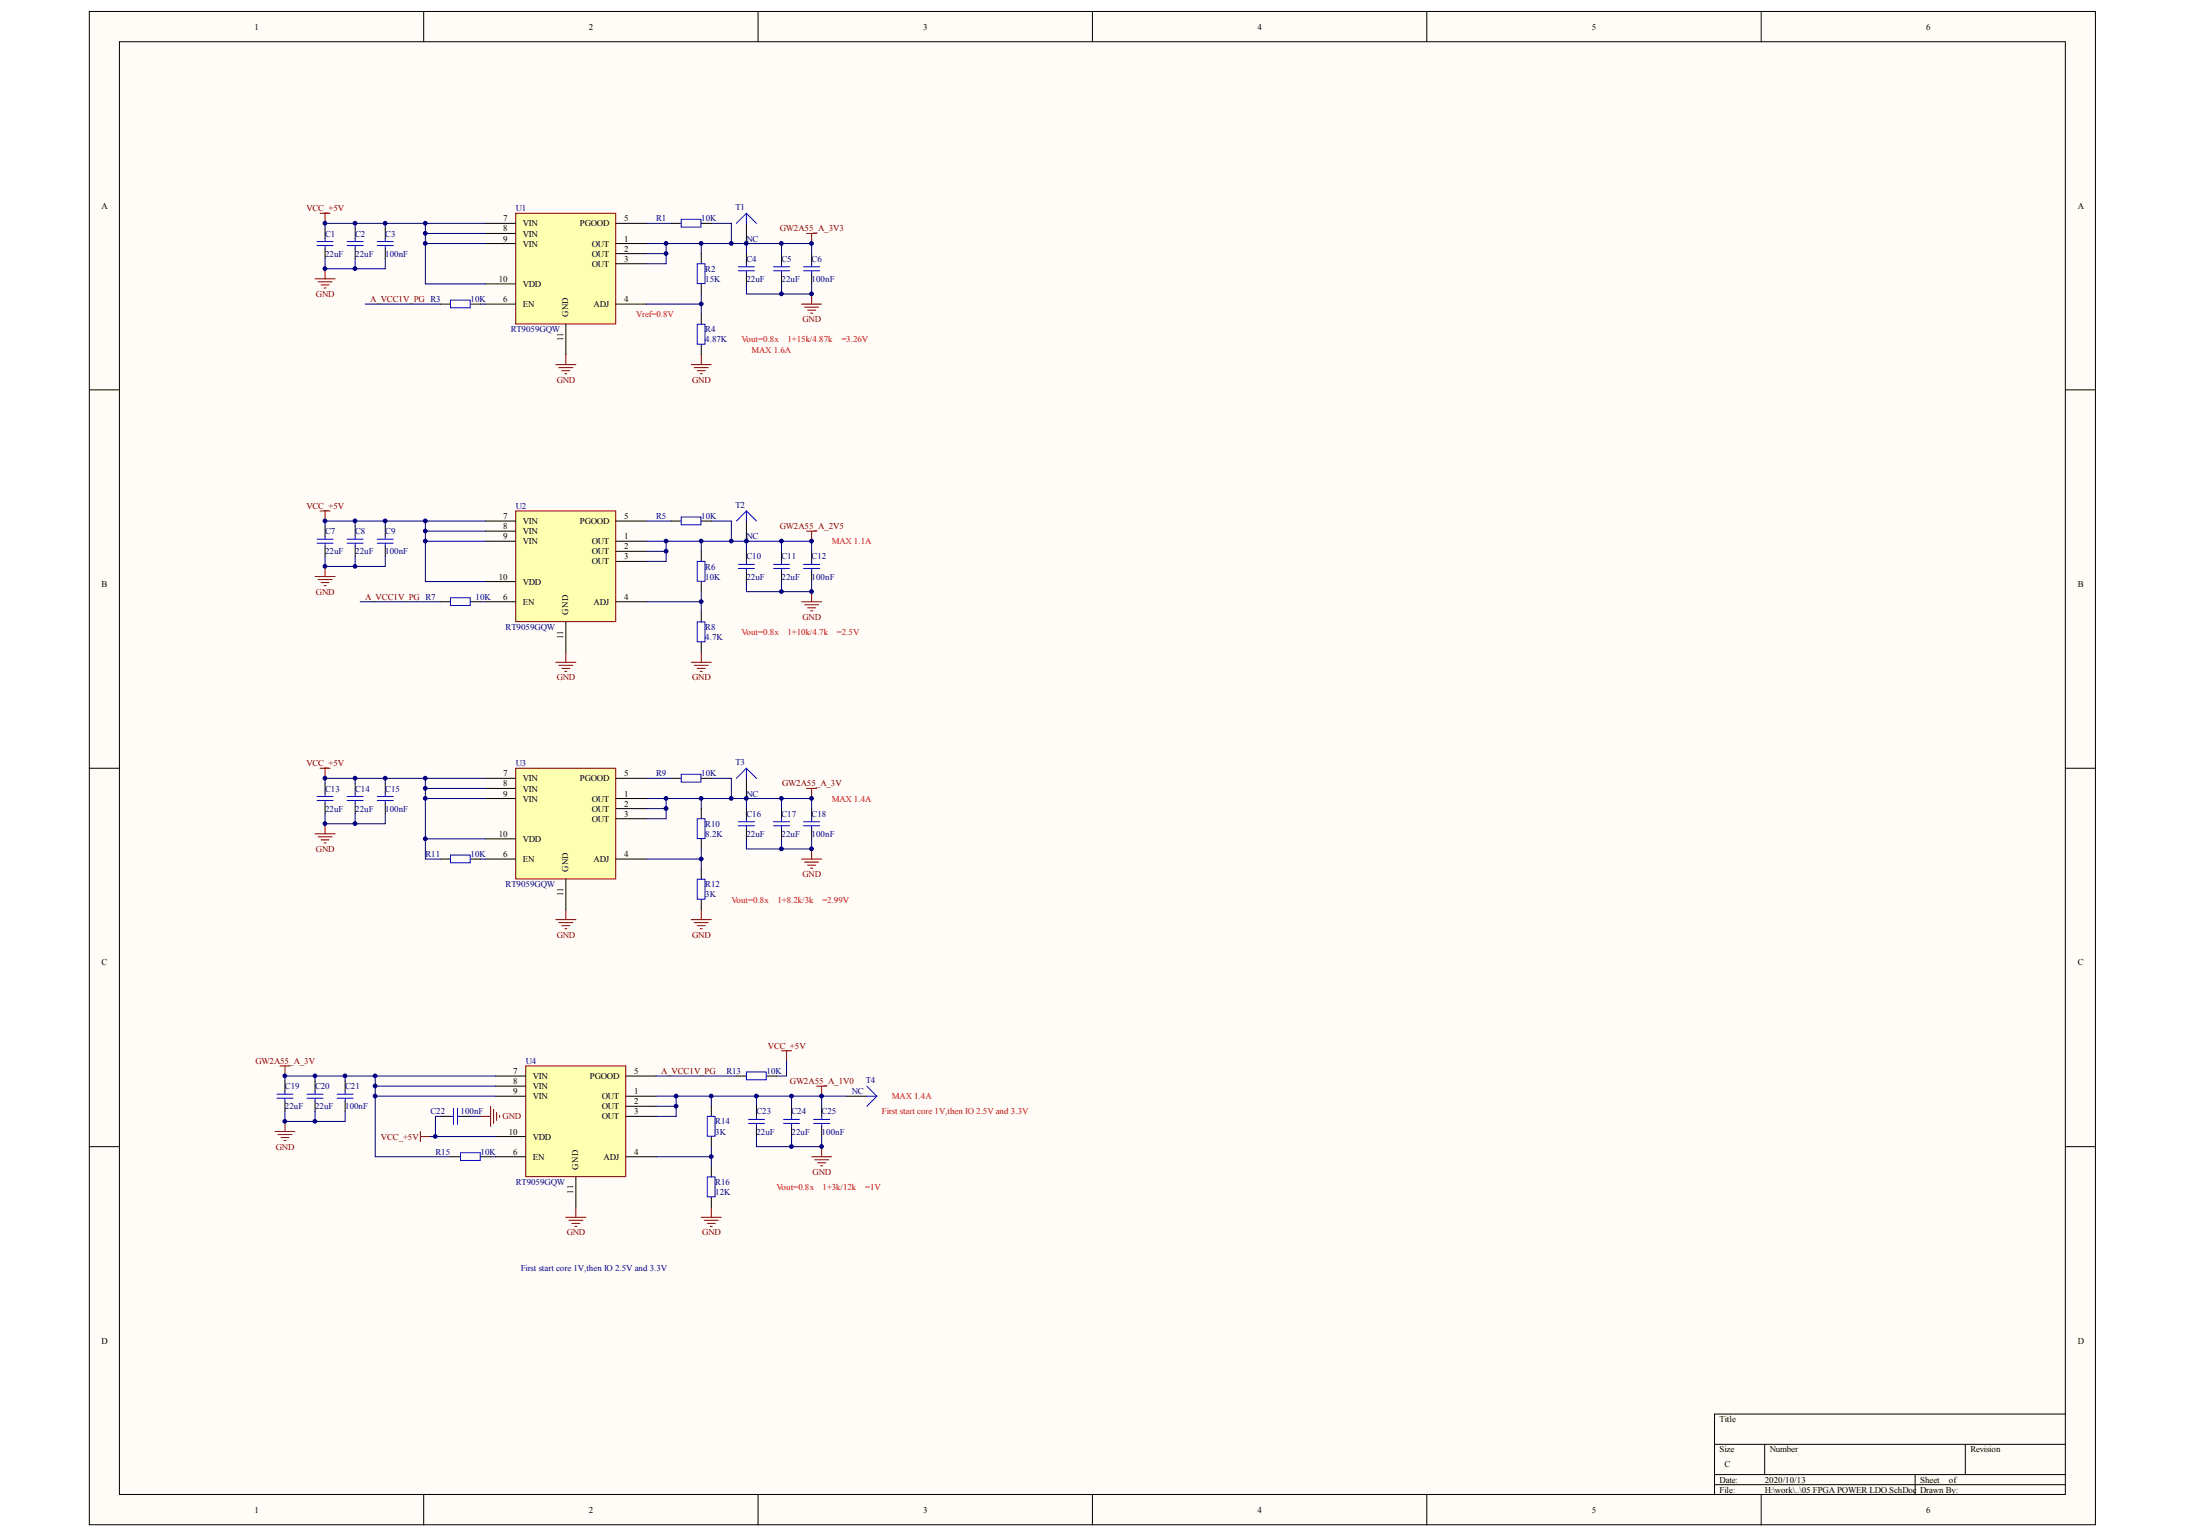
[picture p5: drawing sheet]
<svg xmlns="http://www.w3.org/2000/svg" width="289mm" height="202mm" viewBox="0 0 289 202" stroke-linecap="round" stroke-linejoin="round" font-family="sans-serif">
<g fill="#fffcf8" stroke="#000" stroke-width=".13">
<path d="M11.7 1.5h263.5v198.6h-263.5z"/>
<path d="M15.7 5.5h255.5v190.7h-255.5z"/>
</g>
<g fill="none" stroke="#000" stroke-width=".13">
<path d="M55.6 1.5v4M99.6 1.5v4M143.5 1.5v4M187.4 1.5v4M231.3 1.5v4M42.7 30v1.3M42.7 32.6v1.4M46.6 30v1.3M46.6 32.6v1.4M50.6 30v1.3M50.6 32.6v1.4M98 33.3v1.3"/>
<path d="M98 35.9v1.4M102.6 33.3v1.3M102.6 35.9v1.4M106.6 33.3v1.3M106.6 35.9v1.4M11.7 51.2h4M271.3 51.2h3.9M11.7 100.8h4M271.3 100.8h3.9M11.7 150.5h4M271.3 150.5h3.9M55.6 196.2v4"/>
<path d="M99.6 196.2v4M143.5 196.2v4M187.4 196.2v4M225.2 189.6h46.1M225.2 193.6h46.1M225.2 194.9h46.1M231.3 196.2v4M231.8 189.6v4M251.5 193.6v2.6M258.1 189.6v4M271.3 185.6h-46.1v10.6"/>
</g>
<g fill="none" stroke="#800000" stroke-width=".13">
<path d="M41.4 36.6h2.6M41.8 37h1.8M42 28h1.4M42.2 37.4h1M42.6 37.8h.2M42.7 28v1.3M42.7 35.3v1.3M105.3 39.9h2.6M105.9 30.6h1.3M106.6 30.6v1.4M106.6 38.6v1.3M73 47.9h2.6"/>
<path d="M73.4 48.3h1.8M73.8 48.7h1M74.2 49.1h.2M74.3 46.5v1.4M90.8 47.9h2.6M91.2 48.3h1.8M91.6 48.7h1M92 49.1h.2M92.1 46.5v1.4M105.7 40.3h1.8M106.1 40.7h1M106.5 41.1h.2"/>
</g>
<g fill="none" stroke="#000080" stroke-width=".13">
<path d="M46.6 34v1.3M46.6 29.3h17.2M48 39.9h9.8M50.6 29.3v.7M55.9 29.3v8h7.9M55.9 32h7.9M55.9 30.6h7.9M63.1 39.9h.7M84.9 29.3h3.2M87.5 32v1.3M92.1 32v1.3M92.1 39.9v1.3"/>
<path d="M93.4 29.3h2.7v2.7M98 32v1.3M102.6 32v1.3M102.6 37.3v1.3"/>
</g>
<g fill="none" stroke="#00f" stroke-width=".13">
<path d="M41.6 31.7h2.1M41.6 32.2h2.1M42.7 31.3v.4M42.7 32.2v.4M45.6 31.7h2.1M45.6 32.2h2.1M46.6 31.3v.4M46.6 32.2v.4M49.5 31.7h2.2M49.5 32.2h2.2M50.6 31.3v.4M50.6 32.2v.4"/>
<path d="M97 35h2.1M97 35.5h2.1M98 34.6v.4M98 35.5v.4M101.6 35h2.1M101.6 35.5h2.1M102.6 34.6v.4M102.6 35.5v.4M105.5 35h2.1M105.5 35.5h2.1M106.6 34.6v.4M106.6 35.5v.4"/>
</g>
<path d="M67.7 28h13.2v14.5h-13.2z" fill="#ffffb0" stroke="#800000" stroke-width=".13"/>
<g fill="none" stroke="#000" stroke-width=".13">
<path d="M57.8 39.9h1.4M61.8 39.9h1.3M63.8 39.9h3.9M63.8 29.3h3.9M63.8 37.3h3.9M63.8 32h3.9M63.8 30.6h3.9M80.9 39.9h4M80.9 29.3h4M80.9 32h4M80.9 33.3h4M80.9 34.6h4"/>
<path d="M88.1 29.3h1.4M92.1 29.3h1.3M92.1 33.3v1.3M92.1 37.3v1.3M74.3 42.6v3.9M92.1 41.2v1.4M92.1 45.2v1.3M42.7 69.1v1.3M42.7 71.7v1.3M46.6 69.1v1.3M46.6 71.7v1.3M50.6 69.1v1.3"/>
<path d="M50.6 71.7v1.3M98 72.4v1.3M98 75v1.3M102.6 72.4v1.3M102.6 75v1.3M106.6 72.4v1.3M106.6 75v1.3"/>
</g>
<g fill="none" stroke="#00f" stroke-width=".13">
<path d="M59.2 39.4h2.6v1h-2.6zM89.5 28.8h2.6v1h-2.6zM91.6 34.6h1v2.6h-1zM91.6 42.6h1v2.6h-1zM41.6 70.8h2.1M41.6 71.3h2.1M42.7 70.4v.4M42.7 71.3v.4M45.6 70.8h2.1M45.6 71.3h2.1M46.6 70.4v.4M46.6 71.3v.4"/>
<path d="M49.5 70.8h2.2M49.5 71.3h2.2M50.6 70.4v.4M50.6 71.3v.4M97 74.1h2.1M97 74.6h2.1M98 73.7v.4M98 74.6v.4M101.6 74.1h2.1M101.6 74.6h2.1M102.6 73.7v.4M102.6 74.6v.4"/>
<path d="M105.5 74.1h2.1M105.5 74.6h2.1M106.6 73.7v.4M106.6 74.6v.4"/>
</g>
<g fill="none" stroke="#800000" stroke-width=".13">
<path d="M41.4 75.7h2.6M41.8 76.1h1.8M42 67.1h1.4M42.2 76.5h1M42.6 76.9h.2M42.7 67.1v1.3M42.7 74.4v1.3M105.3 79h2.6M105.7 79.4h1.8M105.9 69.7h1.3M106.1 79.8h1M106.6 69.7v1.3"/>
<path d="M106.6 77.7v1.3M73 86.9h2.6M73.4 87.3h1.8M73.8 87.7h1M74.2 88.1h.2M74.3 85.6v1.3M90.8 86.9h2.6M91.2 87.3h1.8M91.6 87.7h1M92 88.1h.2M92.1 85.6v1.3M106.5 80.2h.2"/>
</g>
<g fill="none" stroke="#000080" stroke-width=".13">
<path d="M46.6 73v1.4M46.6 68.4h17.2M47.3 79h10.5M50.6 68.4v.7M55.9 68.4v7.9h7.9M55.9 71h7.9M55.9 69.7h7.9M63.1 79h.7M84.9 68.4h3.2M87.5 71v1.4M92.1 71v1.4M92.1 79v1.3"/>
<path d="M93.4 68.4h2.7v2.6M98 71v1.4M102.6 71v1.4M102.6 76.3v1.4"/>
</g>
<path d="M67.7 67.1h13.2v14.5h-13.2z" fill="#ffffb0" stroke="#800000" stroke-width=".13"/>
<g fill="none" stroke="#000" stroke-width=".13">
<path d="M57.8 79h1.4M61.8 79h1.3M63.8 79h3.9M63.8 68.4h3.9M63.8 76.3h3.9M63.8 71h3.9M63.8 69.7h3.9M80.9 79h4M80.9 68.4h4M80.9 71h4M80.9 72.4h4M80.9 73.7h4"/>
<path d="M88.1 68.4h1.4M92.1 68.4h1.3M92.1 72.4v1.3M92.1 76.3v1.4M74.3 81.6v4M92.1 80.3v1.3M92.1 84.3v1.3M42.7 102.8v1.4M42.7 105.5v1.3M46.6 102.8v1.4M46.6 105.5v1.3M50.6 102.8v1.4"/>
<path d="M50.6 105.5v1.3M98 106.1v1.4M98 108.8v1.3M102.6 106.1v1.4M102.6 108.8v1.3M106.6 106.1v1.4M106.6 108.8v1.3"/>
</g>
<g fill="none" stroke="#00f" stroke-width=".13">
<path d="M59.2 78.5h2.6v1h-2.6zM89.5 67.9h2.6v1h-2.6zM91.6 73.7h1v2.6h-1zM91.6 81.6h1v2.6h-1zM41.6 104.6h2.1M41.6 105.1h2.1M42.7 104.2v.4M42.7 105.1v.4M45.6 104.6h2.1M45.6 105.1h2.1M46.6 104.2v.4M46.6 105.1v.4"/>
<path d="M49.5 104.6h2.2M49.5 105.1h2.2M50.6 104.2v.4M50.6 105.1v.4M97 107.9h2.1M97 108.4h2.1M98 107.5v.4M98 108.4v.4M101.6 107.9h2.1M101.6 108.4h2.1M102.6 107.5v.4M102.6 108.4v.4"/>
<path d="M105.5 107.9h2.1M105.5 108.4h2.1M106.6 107.5v.4M106.6 108.4v.4"/>
</g>
<g fill="none" stroke="#800000" stroke-width=".13">
<path d="M41.4 109.5h2.6M41.8 109.8h1.8M42 100.8h1.4M42.2 110.2h1M42.6 110.6h.2M42.7 100.8v1.4M42.7 108.1v1.4M74.3 119.4v1.3M92.1 119.4v1.3M105.3 112.8h2.6M105.7 113.2h1.8M105.9 103.5h1.3"/>
<path d="M106.1 113.6h1M106.5 114h.2M106.6 103.5v1.3M106.6 111.4v1.4M73 120.7h2.6M73.4 121.1h1.8M73.8 121.5h1M74.2 121.9h.2M90.8 120.7h2.6M91.2 121.1h1.8M91.6 121.5h1M92 121.9h.2"/>
</g>
<g fill="none" stroke="#000080" stroke-width=".13">
<path d="M46.6 106.8v1.3M46.6 102.2h17.2M50.6 102.2v.6M55.9 104.8h7.9M55.9 103.5h7.9M55.9 102.2v7.9M63.1 112.8h.7M84.9 102.2h3.2M87.5 104.8v1.3M92.1 104.8v1.3M92.1 112.8v1.3M93.4 102.2h2.7v2.6"/>
<path d="M98 104.8v1.3M102.6 104.8v1.3M102.6 110.1v1.3"/>
</g>
<path d="M67.7 100.8h13.2v14.6h-13.2z" fill="#ffffb0" stroke="#800000" stroke-width=".13"/>
<g fill="none" stroke="#000" stroke-width=".13">
<path d="M57.8 112.8h1.4M61.8 112.8h1.3M63.8 112.8h3.9M63.8 102.2h3.9M63.8 110.1h3.9M63.8 104.8h3.9M63.8 103.5h3.9M74.3 115.4v4M80.9 112.8h4M80.9 102.2h4M80.9 104.8h4M80.9 106.1h4"/>
<path d="M80.9 107.5h4M88.1 102.2h1.4M92.1 102.2h1.3M92.1 106.1v1.4M92.1 110.1v1.3M92.1 114.1v1.3M92.1 118.1v1.3M37.4 141.9v1.3M37.4 144.6v1.3M41.4 141.9v1.3M41.4 144.6v1.3M45.3 141.9v1.3"/>
<path d="M45.3 144.6v1.3M57.8 146.5h1.4M60.5 146.5h1.3M99.3 145.2v1.3M99.3 147.9v1.3M104 145.2v1.3M104 147.9v1.3M107.9 145.2v1.3M107.9 147.9v1.3"/>
</g>
<g fill="none" stroke="#00f" stroke-width=".13">
<path d="M59.2 112.2h2.6v1.1h-2.6zM89.5 101.6h2.6v1.1h-2.6zM91.6 115.4h1v2.6h-1zM91.6 107.5h1v2.6h-1zM36.4 143.6h2.1M36.4 144.2h2.1M37.4 143.2v.4M37.4 144.2v.4M40.3 143.6h2.1M40.3 144.2h2.1M41.4 143.2v.4M41.4 144.2v.4"/>
<path d="M44.3 143.6h2.1M44.3 144.2h2.1M45.3 143.2v.4M45.3 144.2v.4M59.2 146.5h.4M59.6 145.5v2.1M60.1 145.5v2.1M60.1 146.5h.4M98.3 146.9h2.1M98.3 147.5h2.1M99.3 146.5v.4M99.3 147.5v.4"/>
<path d="M102.9 146.9h2.1M102.9 147.5h2.1M104 146.5v.4M104 147.5v.4M106.9 146.9h2.1M106.9 147.5h2.1M107.9 146.5v.4M107.9 147.5v.4"/>
</g>
<g fill="none" stroke="#000080" stroke-width=".13">
<path d="M103.3 139.3v1.9h-1.3M41.4 145.9v1.3M45.3 141.2v.7M49.3 141.2v10.6h9.9M49.3 143.9h15.8M49.3 142.6h15.8M56.5 149.2h8.6M57.8 146.5h-.6v2.7M61.8 146.5h1.3M64.4 151.8h.7M86.2 141.2h10.5M88.8 143.9v1.3"/>
<path d="M93.4 143.9v1.3M93.4 151.8v1.4M99.3 143.9v1.3M104 143.9v1.3M104 149.2v1.3"/>
</g>
<g fill="none" stroke="#800000" stroke-width=".13">
<path d="M102.6 137.9h1.4M103.3 137.9v1.4M36.1 148.5h2.6M36.5 148.9h1.8M36.9 149.3h1M37.3 149.7h.3M37.4 147.2v1.3M55.2 148.5v1.3M55.2 149.2h1.3M63.1 146.5h1.3M64.4 145.2v2.7M64.8 145.6v1.9"/>
<path d="M65.2 146v1.1M65.6 146.4v.3M74.3 159.8h2.6M75.6 158.5v1.3M92.1 159.8h2.6M93.4 158.5v1.3M106.6 151.8h2.6M107 152.2h1.8M107.2 142.6h1.4M107.4 152.6h1M107.8 153h.2M107.9 142.6v1.3"/>
<path d="M107.9 150.5v1.3M74.7 160.2h1.9M75.1 160.6h1.1M75.5 161h.3M92.5 160.2h1.8M92.9 160.6h1M93.3 161h.2"/>
</g>
<path d="M69 139.9h13.2v14.5h-13.2z" fill="#ffffb0" stroke="#800000" stroke-width=".13"/>
<g fill="none" stroke="#000" stroke-width=".13">
<path d="M98 29.3v2.7M98 68.4v2.6M98 102.2v2.6M59.2 151.8h1.3M63.1 151.8h1.3M65.1 151.8h3.9M65.1 141.2h3.9M65.1 149.2h3.9M65.1 143.9h3.9M65.1 142.6h3.9M75.6 154.5v4M82.2 151.8h4"/>
<path d="M82.2 141.2h4M82.2 143.9h4M82.2 145.2h4M82.2 146.5h4M93.4 145.2v1.3M93.4 149.2v1.3M93.4 153.2v1.3M93.4 157.1v1.4M96.7 141.2h1.3M100.7 141.2h1.3M111.2 143.9h2.6"/>
</g>
<g fill="none" stroke="#00f" stroke-width=".13">
<path d="M98 28v1.3M98 28l1.3 1.3M98 28l-1.3 1.3M98 67.1v1.3M98 67.1l1.3 1.3M98 67.1l-1.3 1.3M98 100.8v1.4M98 100.8l1.3 1.4M98 100.8l-1.3 1.4M60.5 151.3h2.6v1h-2.6zM92.9 146.5h1v2.6h-1zM92.9 154.5h1v2.6h-1z"/>
<path d="M98 140.7h2.6v1h-2.6zM113.8 143.9h1.4M113.8 142.6l1.4 1.3M115.2 143.9l-1.4 1.3"/>
</g>
<path d="M36.8 139.9h1.3M37.4 139.9v1.3" fill="none" stroke="#800000" stroke-width=".13"/>
<g fill="none" stroke="#000080" stroke-width=".13">
<path d="M42.7 34v1.3h7.9v-1.3M42.7 30v-.7h3.9v.7M84.9 33.3h2.6v1.3h-2.6M84.9 32h21.7v1.3M92.1 38.6v1.3h-7.2M98 37.3v1.3h8.6v-1.3M42.7 73v1.4h7.9v-1.4M42.7 69.1v-.7h3.9v.7M84.9 72.4h2.6v1.3h-2.6M84.9 71h21.7v1.4M92.1 77.7v1.3h-7.2M98 76.3v1.4h8.6v-1.4"/>
<path d="M42.7 106.8v1.3h7.9v-1.3M42.7 102.8v-.6h3.9v.6M63.8 110.1h-7.9v2.7h1.9M84.9 106.1h2.6v1.4h-2.6M84.9 104.8h21.7v1.3M92.1 111.4v1.4h-7.2M98 110.1v1.3h8.6v-1.3M37.4 145.9v1.3h7.9v-1.3M41.4 141.2v.7M65.1 141.2h-27.7v.7M86.2 145.2h2.6v1.3h-2.6M86.2 143.9h25"/>
<path d="M93.4 150.5v1.3h-7.2M99.3 149.2v1.3h8.6v-1.3M107.9 143.9v1.3"/>
</g>
<g fill="#000080" stroke="#000080" stroke-width=".13">
<circle cx="37.4" cy="147.2" r=".24"/>
<circle cx="37.4" cy="141.2" r=".24"/>
<circle cx="41.4" cy="147.2" r=".24"/>
<circle cx="41.4" cy="141.2" r=".24"/>
<circle cx="42.7" cy="108.1" r=".24"/>
<circle cx="42.7" cy="102.1" r=".24"/>
<circle cx="42.7" cy="74.3" r=".24"/>
<circle cx="42.7" cy="68.4" r=".24"/>
<circle cx="42.7" cy="35.3" r=".24"/>
<circle cx="42.7" cy="29.3" r=".24"/>
<circle cx="45.3" cy="141.2" r=".24"/>
<circle cx="46.6" cy="108.1" r=".24"/>
<circle cx="46.6" cy="102.1" r=".24"/>
<circle cx="46.6" cy="74.3" r=".24"/>
<circle cx="46.6" cy="68.4" r=".24"/>
<circle cx="46.6" cy="35.3" r=".24"/>
<circle cx="46.6" cy="29.3" r=".24"/>
<circle cx="49.3" cy="143.9" r=".24"/>
<circle cx="49.3" cy="142.5" r=".24"/>
<circle cx="49.3" cy="141.2" r=".24"/>
<circle cx="50.6" cy="102.1" r=".24"/>
<circle cx="50.6" cy="68.4" r=".24"/>
<circle cx="50.6" cy="29.3" r=".24"/>
<circle cx="55.8" cy="110.1" r=".24"/>
<circle cx="55.8" cy="104.8" r=".24"/>
<circle cx="55.8" cy="103.5" r=".24"/>
<circle cx="55.8" cy="102.1" r=".24"/>
<circle cx="55.8" cy="71" r=".24"/>
<circle cx="55.8" cy="69.7" r=".24"/>
<circle cx="55.8" cy="68.4" r=".24"/>
<circle cx="55.8" cy="31.9" r=".24"/>
<circle cx="55.8" cy="30.6" r=".24"/>
<circle cx="55.8" cy="29.3" r=".24"/>
<circle cx="57.2" cy="149.2" r=".24"/>
<circle cx="87.5" cy="106.1" r=".24"/>
<circle cx="87.5" cy="104.8" r=".24"/>
<circle cx="87.5" cy="72.3" r=".24"/>
<circle cx="87.5" cy="71" r=".24"/>
<circle cx="87.5" cy="33.3" r=".24"/>
<circle cx="87.5" cy="31.9" r=".24"/>
<circle cx="88.8" cy="145.2" r=".24"/>
<circle cx="88.8" cy="143.9" r=".24"/>
<circle cx="92.1" cy="112.7" r=".24"/>
<circle cx="92.1" cy="104.8" r=".24"/>
<circle cx="92.1" cy="79" r=".24"/>
<circle cx="92.1" cy="71" r=".24"/>
<circle cx="92.1" cy="39.9" r=".24"/>
<circle cx="92.1" cy="31.9" r=".24"/>
<circle cx="93.4" cy="151.8" r=".24"/>
<circle cx="93.4" cy="143.9" r=".24"/>
<circle cx="96" cy="104.8" r=".24"/>
<circle cx="96" cy="71" r=".24"/>
<circle cx="96" cy="31.9" r=".24"/>
<circle cx="98" cy="104.8" r=".24"/>
<circle cx="98" cy="71" r=".24"/>
<circle cx="98" cy="31.9" r=".24"/>
<circle cx="99.3" cy="143.9" r=".24"/>
<circle cx="102.6" cy="111.4" r=".24"/>
<circle cx="102.6" cy="104.8" r=".24"/>
<circle cx="102.6" cy="77.6" r=".24"/>
<circle cx="102.6" cy="71" r=".24"/>
<circle cx="102.6" cy="38.6" r=".24"/>
<circle cx="102.6" cy="31.9" r=".24"/>
<circle cx="103.9" cy="150.5" r=".24"/>
<circle cx="103.9" cy="143.9" r=".24"/>
<circle cx="106.6" cy="111.4" r=".24"/>
<circle cx="106.6" cy="104.8" r=".24"/>
<circle cx="106.6" cy="77.6" r=".24"/>
<circle cx="106.6" cy="71" r=".24"/>
<circle cx="106.6" cy="38.6" r=".24"/>
<circle cx="106.6" cy="31.9" r=".24"/>
<circle cx="107.9" cy="150.5" r=".24"/>
<circle cx="107.9" cy="143.9" r=".24"/>
</g>
<g font-size="1.2">
<text x="33.4" y="3.9">1</text>
<text x="77.3" y="3.9">2</text>
<text x="121.2" y="3.9">3</text>
<text x="165.1" y="3.9">4</text>
<text x="209.1" y="3.9">5</text>
<text x="253" y="3.9">6</text>
<text x="13.3" y="27.4">A</text>
<text x="66.1" y="29.1">7</text>
<text x="68.6" y="29.7">VIN</text>
<text x="76.2" y="29.7">PGOOD</text>
<text x="82" y="29.1">5</text>
<text x="272.9" y="27.4">A</text>
<text x="66.1" y="30.4">8</text>
<text x="66.1" y="31.7">9</text>
<text x="68.6" y="31">VIN</text>
<text x="68.6" y="32.4">VIN</text>
<text x="77.7" y="32.4">OUT</text>
<text x="77.7" y="33.7">OUT</text>
<text x="77.7" y="35">OUT</text>
<text x="82" y="31.7">1</text>
<text x="82" y="33">2</text>
<text x="82" y="34.4">3</text>
<text x="65.5" y="37">10</text>
<text x="66.1" y="39.7">6</text>
<text x="68.6" y="37.7">VDD</text>
<text x="68.6" y="40.3">EN</text>
<text x="74.6" y="41.6" transform="rotate(-90 74.6 41.6)">GND</text>
<text x="78" y="40.3">ADJ</text>
<text x="82" y="39.7">4</text>
<text x="74" y="44.8" transform="rotate(-90 74 44.8)">11</text>
<text x="66.1" y="68.1">7</text>
<text x="66.1" y="69.5">8</text>
<text x="66.1" y="70.8">9</text>
<text x="68.6" y="68.8">VIN</text>
<text x="68.6" y="70.1">VIN</text>
<text x="68.6" y="71.4">VIN</text>
<text x="76.2" y="68.8">PGOOD</text>
<text x="77.7" y="71.4">OUT</text>
<text x="82" y="68.1">5</text>
<text x="82" y="70.8">1</text>
<text x="13.3" y="77">B</text>
<text x="65.5" y="76.1">10</text>
<text x="68.6" y="76.7">VDD</text>
<text x="77.7" y="72.8">OUT</text>
<text x="77.7" y="74.1">OUT</text>
<text x="82" y="72.1">2</text>
<text x="82" y="73.4">3</text>
<text x="272.9" y="77">B</text>
<text x="66.1" y="78.7">6</text>
<text x="68.6" y="79.4">EN</text>
<text x="74" y="83.9" transform="rotate(-90 74 83.9)">11</text>
<text x="74.6" y="80.7" transform="rotate(-90 74.6 80.7)">GND</text>
<text x="78" y="79.4">ADJ</text>
<text x="82" y="78.7">4</text>
<text x="66.1" y="101.9">7</text>
<text x="82" y="101.9">5</text>
<text x="66.1" y="103.2">8</text>
<text x="66.1" y="104.6">9</text>
<text x="68.6" y="102.6">VIN</text>
<text x="68.6" y="103.9">VIN</text>
<text x="68.6" y="105.2">VIN</text>
<text x="76.2" y="102.6">PGOOD</text>
<text x="77.7" y="105.2">OUT</text>
<text x="77.7" y="106.5">OUT</text>
<text x="77.7" y="107.9">OUT</text>
<text x="82" y="104.6">1</text>
<text x="82" y="105.9">2</text>
<text x="82" y="107.2">3</text>
<text x="65.5" y="109.9">10</text>
<text x="66.1" y="112.5">6</text>
<text x="68.6" y="110.5">VDD</text>
<text x="68.6" y="113.2">EN</text>
<text x="78" y="113.2">ADJ</text>
<text x="82" y="112.5">4</text>
<text x="74" y="117.7" transform="rotate(-90 74 117.7)">11</text>
<text x="74.6" y="114.5" transform="rotate(-90 74.6 114.5)">GND</text>
<text x="13.3" y="126.7">C</text>
<text x="272.9" y="126.7">C</text>
<text x="67.4" y="141">7</text>
<text x="67.4" y="142.3">8</text>
<text x="67.4" y="143.6">9</text>
<text x="70" y="141.6">VIN</text>
<text x="70" y="143">VIN</text>
<text x="77.5" y="141.6">PGOOD</text>
<text x="83.3" y="141">5</text>
<text x="83.3" y="143.6">1</text>
<text x="66.8" y="148.9">10</text>
<text x="70" y="149.6">VDD</text>
<text x="70" y="144.3">VIN</text>
<text x="79" y="144.3">OUT</text>
<text x="79" y="145.6">OUT</text>
<text x="79" y="146.9">OUT</text>
<text x="83.3" y="145">2</text>
<text x="83.3" y="146.3">3</text>
<text x="67.4" y="151.6">6</text>
<text x="70" y="152.2">EN</text>
<text x="75.9" y="153.6" transform="rotate(-90 75.9 153.6)">GND</text>
<text x="79.3" y="152.2">ADJ</text>
<text x="83.3" y="151.6">4</text>
<text x="75.3" y="156.7" transform="rotate(-90 75.3 156.7)">11</text>
<text x="13.3" y="176.4">D</text>
<text x="272.9" y="176.4">D</text>
<text x="225.8" y="186.6">Title</text>
<text x="225.8" y="190.6">Size</text>
<text x="232.4" y="190.6">Number</text>
<text x="258.8" y="190.6">Revision</text>
<text x="225.8" y="194.6">Date:</text>
<text x="225.8" y="195.9">File:</text>
<text x="226.5" y="192.6">C</text>
<text x="231.8" y="194.6">2020/10/13</text>
<text x="231.8" y="195.9">H:\work\..\05 FPGA POWER LDO.SchDoc</text>
<text x="252.2" y="194.6">Sheet</text>
<text x="252.2" y="195.9">Drawn By:</text>
<text x="255.9" y="194.6">of</text>
<text x="33.4" y="198.6">1</text>
<text x="77.3" y="198.6">2</text>
<text x="121.2" y="198.6">3</text>
<text x="165.1" y="198.6">4</text>
<text x="209.1" y="198.6">5</text>
<text x="253" y="198.6">6</text>
</g>
<g font-size="1.2" fill="#800000">
<text x="40.2" y="27.7">VCC_+5V</text>
<text x="102.4" y="30.4">GW2A55_A_3V3</text>
<text x="41.5" y="39">GND</text>
<text x="48.6" y="39.7">A_VCC1V_PG R3</text>
<text x="105.4" y="42.3">GND</text>
<text x="73.1" y="50.2">GND</text>
<text x="90.9" y="50.2">GND</text>
<text x="40.2" y="66.8">VCC_+5V</text>
<text x="102.4" y="69.5">GW2A55_A_2V5</text>
<text x="41.5" y="78">GND</text>
<text x="48" y="78.7">A_VCC1V_PG R7</text>
<text x="105.4" y="81.4">GND</text>
<text x="73.1" y="89.3">GND</text>
<text x="90.9" y="89.3">GND</text>
<text x="40.2" y="100.6">VCC_+5V</text>
<text x="102.7" y="103.2">GW2A55_A_3V</text>
<text x="41.5" y="111.8">GND</text>
<text x="105.4" y="115.1">GND</text>
<text x="73.1" y="123.1">GND</text>
<text x="90.9" y="123.1">GND</text>
<text x="100.8" y="137.7">VCC_+5V</text>
<text x="33.5" y="139.7">GW2A55_A_3V</text>
<text x="86.8" y="141">A_VCC1V_PG</text>
<text x="103.7" y="142.3">GW2A55_A_1V0</text>
<text x="50" y="149.6">VCC_+5V</text>
<text x="66" y="146.9">GND</text>
<text x="36.2" y="150.9">GND</text>
<text x="106.7" y="154.2">GND</text>
<text x="74.4" y="162.1">GND</text>
<text x="92.2" y="162.1">GND</text>
</g>
<g font-size="1.2" fill="#000080">
<text x="67.7" y="27.7">U1</text>
<text x="86.2" y="29.1">R1</text>
<text x="92.1" y="29.1">10K</text>
<text x="96.6" y="27.6">T1</text>
<text x="42.7" y="31">C1</text>
<text x="42.7" y="33.7">22uF</text>
<text x="46.6" y="31">C2</text>
<text x="46.6" y="33.7">22uF</text>
<text x="50.6" y="31">C3</text>
<text x="50.6" y="33.7">100nF</text>
<text x="92.6" y="35.7">R2</text>
<text x="98" y="34.4">C4</text>
<text x="98" y="31.7">NC</text>
<text x="102.6" y="34.4">C5</text>
<text x="106.6" y="34.4">C6</text>
<text x="61.8" y="39.7">10K</text>
<text x="92.6" y="37">15K</text>
<text x="98" y="37">22uF</text>
<text x="102.6" y="37">22uF</text>
<text x="106.6" y="37">100nF</text>
<text x="67.1" y="43.6">RT9059GQW</text>
<text x="92.6" y="43.6">R4</text>
<text x="92.6" y="45">4.87K</text>
<text x="42.7" y="70.1">C7</text>
<text x="46.6" y="70.1">C8</text>
<text x="50.6" y="70.1">C9</text>
<text x="67.7" y="66.8">U2</text>
<text x="86.2" y="68.1">R5</text>
<text x="92.1" y="68.1">10K</text>
<text x="96.6" y="66.7">T2</text>
<text x="98" y="70.8">NC</text>
<text x="42.7" y="72.8">22uF</text>
<text x="46.6" y="72.8">22uF</text>
<text x="50.6" y="72.8">100nF</text>
<text x="92.6" y="74.8">R6</text>
<text x="92.6" y="76.1">10K</text>
<text x="98" y="73.4">C10</text>
<text x="98" y="76.1">22uF</text>
<text x="102.6" y="73.4">C11</text>
<text x="102.6" y="76.1">22uF</text>
<text x="106.6" y="73.4">C12</text>
<text x="106.6" y="76.1">100nF</text>
<text x="62.5" y="78.7">10K</text>
<text x="66.4" y="82.7">RT9059GQW</text>
<text x="92.6" y="82.7">R8</text>
<text x="92.6" y="84">4.7K</text>
<text x="67.7" y="100.6">U3</text>
<text x="86.2" y="101.9">R9</text>
<text x="92.1" y="101.9">10K</text>
<text x="96.6" y="100.5">T3</text>
<text x="42.7" y="103.9">C13</text>
<text x="42.7" y="106.5">22uF</text>
<text x="46.6" y="103.9">C14</text>
<text x="46.6" y="106.5">22uF</text>
<text x="50.6" y="103.9">C15</text>
<text x="50.6" y="106.5">100nF</text>
<text x="98" y="107.2">C16</text>
<text x="98" y="104.6">NC</text>
<text x="102.6" y="107.2">C17</text>
<text x="106.6" y="107.2">C18</text>
<text x="55.9" y="112.5">R11</text>
<text x="61.8" y="112.5">10K</text>
<text x="92.6" y="108.5">R10</text>
<text x="92.6" y="109.9">8.2K</text>
<text x="98" y="109.9">22uF</text>
<text x="102.6" y="109.9">22uF</text>
<text x="106.6" y="109.9">100nF</text>
<text x="66.4" y="116.5">RT9059GQW</text>
<text x="92.6" y="116.5">R12</text>
<text x="92.6" y="117.8">3K</text>
<text x="37.4" y="143">C19</text>
<text x="41.4" y="143">C20</text>
<text x="45.3" y="143">C21</text>
<text x="69" y="139.7">U4</text>
<text x="95.4" y="141">R13</text>
<text x="100.7" y="141">10K</text>
<text x="111.9" y="143.6">NC</text>
<text x="113.7" y="142.2">T4</text>
<text x="37.4" y="145.6">22uF</text>
<text x="41.4" y="145.6">22uF</text>
<text x="45.3" y="145.6">100nF</text>
<text x="56.5" y="146.3">C22</text>
<text x="60.5" y="146.3">100nF</text>
<text x="93.9" y="147.6">R14</text>
<text x="93.9" y="148.9">3K</text>
<text x="99.3" y="146.3">C23</text>
<text x="99.3" y="148.9">22uF</text>
<text x="104" y="146.3">C24</text>
<text x="104" y="148.9">22uF</text>
<text x="107.9" y="146.3">C25</text>
<text x="107.9" y="148.9">100nF</text>
<text x="57.2" y="151.6">R15</text>
<text x="63.1" y="151.6">10K</text>
<text x="67.7" y="155.5">RT9059GQW</text>
<text x="93.9" y="155.5">R16</text>
<text x="93.9" y="156.9">12K</text>
<text x="68.4" y="166.8">First start core 1V,then IO 2.5V and 3.3V</text>
</g>
<g font-size="1.2" fill="#f00">
<text x="83.5" y="41.6">Vref=0.8V</text>
<text x="97.4" y="45">Vout=0.8x</text>
<text x="98.7" y="46.3">MAX 1.6A</text>
<text x="103.4" y="45">1+15k/4.87k</text>
<text x="110.5" y="45">=3.26V</text>
<text x="109.2" y="71.4">MAX 1.1A</text>
<text x="97.4" y="83.4">Vout=0.8x</text>
<text x="103.4" y="83.4">1+10k/4.7k</text>
<text x="109.9" y="83.4">=2.5V</text>
<text x="109.2" y="105.2">MAX 1.4A</text>
<text x="96.1" y="118.5">Vout=0.8x</text>
<text x="102.1" y="118.5">1+8.2k/3k</text>
<text x="108" y="118.5">=2.99V</text>
<text x="115.8" y="146.3">First start core 1V,then IO 2.5V and 3.3V</text>
<text x="117.1" y="144.3">MAX 1.4A</text>
<text x="102" y="156.2">Vout=0.8x</text>
<text x="108" y="156.2">1+3k/12k</text>
<text x="113.6" y="156.2">=1V</text>
</g>
</svg>
